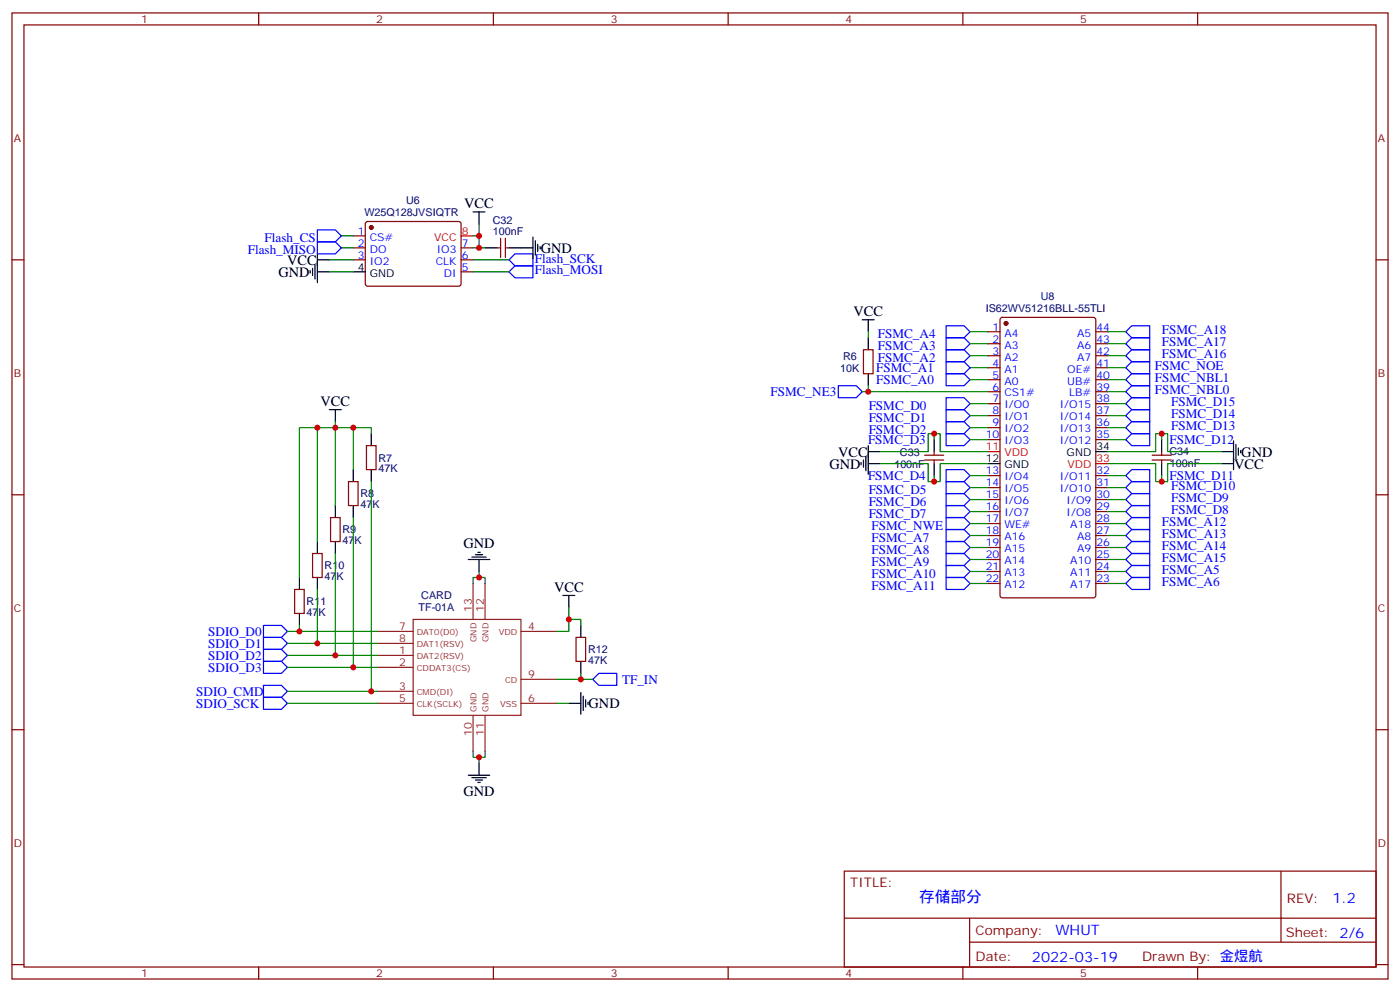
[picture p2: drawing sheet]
<svg xmlns="http://www.w3.org/2000/svg" width="412mm" height="292mm" viewBox="0 0 412 292" stroke-linecap="round" stroke-linejoin="round" font-family="sans-serif">
<g fill="none" stroke="#870000" stroke-width=".35">
<path d="M3.5 3.8h405.4v284.3h-405.4zM7.1 7.3h398.2v277.3h-398.2zM76.2 3.8v3.5M145.3 3.8v3.5M214.5 3.8v3.5M283.6 3.8v3.5M352.8 3.8v3.5M3.5 76.5h3.6M104.1 76.5h3.5M104.1 69.4h3.5M104.1 73h3.5M107.8 65.4l.5-.2h27.1l.4 .7v17.9l-.7 .4h-27.1l-.4-.7v-17.6z"/>
<path d="M135.8 76.5h3.5M135.8 73h3.5M146.4 73h1.1M147.5 70.1v5.7M148.9 73h1M148.9 70.1v5.7M405.3 76.5h3.6M135.8 80h3.5M291 97.6h3.6M294.8 93.6l.5-.2h26.8l.6 .4 .1 81.5-.5 .6-27 .1-.7-.5v-81.4zM322.8 97.6h3.5M254.4 102.9h2.8v7.1h-2.8z"/>
<path d="M291 101.2h3.6M291 104.7h3.6M291 108.2h3.6M291 111.8h3.6M291 115.3h3.6M291 118.8h3.6M322.8 101.2h3.5M322.8 104.7h3.5M322.8 108.2h3.5M322.8 111.8h3.5M322.8 115.3h3.5M322.8 118.8h3.5"/>
<path d="M107.9 131.2h2.9v7h-2.9zM272.3 134h5.7M272.3 135.4h5.7M275.2 132.9v1.1M275.2 135.4v1.1M291 122.3h3.6M291 125.9h3.6M291 129.4h3.6M291 140h3.6M322.8 122.3h3.5M322.8 125.9h3.5M322.8 129.4h3.5"/>
<path d="M322.8 140h3.5M339.4 134h5.6M339.4 135.4h5.6M342.2 132.9v1.1M342.2 135.4v1.1M3.5 145.6h3.6M97.4 152.3h2.8v7.1h-2.8zM102.7 141.7h2.8v7.1h-2.8zM291 143.5h3.6M291 147h3.6M291 150.6h3.6M291 154.1h3.6"/>
<path d="M291 157.6h3.6M322.8 143.5h3.5M322.8 147h3.5M322.8 150.6h3.5M322.8 154.1h3.5M322.8 157.6h3.5M405.3 145.6h3.6M86.8 173.5h2.8v7.1h-2.8zM92.1 162.9h2.8v7.1h-2.8zM291 161.1h3.6M291 164.7h3.6M291 168.2h3.6"/>
<path d="M291 171.7h3.6M322.8 161.1h3.5M322.8 164.7h3.5M322.8 168.2h3.5M322.8 171.7h3.5M169.7 187.6h2.8v7.1h-2.8zM3.5 214.8h3.6M405.3 214.8h3.6M248.7 256.4h156.6v28.2h-156.6zM377.3 256.4v20.9M248.7 270.2h156.5M285.6 277.3h119.6"/>
<path d="M285.6 270.2v14.2M3.5 283.9h3.6M76.2 284.6v3.5M145.3 284.6v3.5M214.5 284.6v3.5M283.6 284.6v3.5M352.8 284.6v3.5M405.3 283.9h3.6"/>
</g>
<g fill="#870000" stroke="#870000" stroke-width=".35">
<circle cx="109.4" cy="67" r=".53"/>
<circle cx="296.3" cy="95.2" r=".53"/>
</g>
<g fill="none" stroke="#000" stroke-width=".35">
<path d="M91.4 79.7v.7M92.1 79v2.1M92.8 77.9v4.2M93.5 76.5h3.5M93.5 74.7v8.5M139.3 62.4h3.6M141.1 62.4v3.5M142.9 73h3.5M149.9 73h7.1M157 69.8v6.3M157.7 70.8v4.3M158.4 71.9v2.1"/>
<path d="M159.1 72.6v.7M93.5 80h3.5M104.1 80h3.5M254 94.1h3.5M255.8 94.1v3.5M255.8 99.4v3.5M255.8 110v3.5M97 120.6h3.5M98.8 120.6v3.5M104.1 138.2v3.5M109.4 127.6v3.6M109.4 138.2v3.5"/>
<path d="M253.6 136.1v.7M254.4 135.4v2.1M255.1 134.3v4.3M255.8 136.5h3.5M255.8 132.9h3.5M255.8 131.2v8.4M275.2 129.4v3.5M275.2 136.5v3.5M291 136.5h3.6M322.8 132.9h3.5M342.2 129.4v3.5M342.2 136.5v3.5"/>
<path d="M359.8 136.5h3.6M359.8 132.9h3.6M363.4 129.8v8.4M364.1 130.8v4.2M364.8 131.9v2.1M365.5 132.6v.7M93.5 159.4v3.5M98.8 148.8v3.5M98.8 159.4v3.5M104.1 148.8v3.5M88.2 170v3.5M93.5 170v3.5"/>
<path d="M137.9 164.7h6.4M139 164h4.2M140.1 163.3h2.1M140.8 162.6h.7M141.1 164.7v3.5M165.8 175.3h3.5M167.6 175.3v3.5M88.2 180.6v3.5M171.1 184.1v3.5M171.1 194.7v3.5M167.6 207h3.5M171.1 203.8v6.4"/>
<path d="M171.8 204.9v4.2M172.5 206v2.1M173.2 206.7v.7M137.9 228.2h6.4M139 228.9h4.2M140.1 229.6h2.1M140.8 230.3h.7M141.1 224.6v3.6"/>
</g>
<path d="M135.8 69.4h3.5M291 132.9h3.6M322.8 136.5h3.5" fill="none" stroke="#f00" stroke-width=".35"/>
<g fill="none" stroke="#00f" stroke-width=".35">
<path d="M93.5 67.7h5.3l1.7 1.7-1.7 1.8h-5.3zM93.5 71.2h5.3l1.7 1.8-1.7 1.7h-5.3zM149.9 76.5l1.8-1.8h5.3v3.5h-5.3zM149.9 80l1.8-1.8h5.3v3.6h-5.3zM278.7 99.4h5.3l1.8 1.8-1.8 1.7h-5.3zM278.7 95.9h5.3l1.8 1.7-1.8 1.8h-5.3zM331.6 97.6l1.8-1.7h5.3v3.5h-5.3zM333.4 99.4h5.3v3.5h-5.3l-1.8-1.7zM246.9 113.5h5.3l1.8 1.8-1.8 1.8h-5.3zM278.7 110h5.3l1.8 1.8-1.8 1.7h-5.3zM278.7 106.5h5.3l1.8 1.7-1.8 1.8h-5.3zM278.7 102.9h5.3l1.8 1.8-1.8 1.8h-5.3z"/>
<path d="M278.7 117.1h5.3l1.8 1.7-1.8 1.8h-5.3zM331.6 104.7l1.8-1.8h5.3v3.6h-5.3zM331.6 111.8l1.8-1.8h5.3v3.5h-5.3zM333.4 106.5h5.3v3.5h-5.3l-1.8-1.8zM333.4 113.5h5.3v3.6h-5.3l-1.8-1.8zM333.4 117.1h5.3v3.5h-5.3l-1.8-1.8zM278.7 120.6h5.3l1.8 1.7-1.8 1.8h-5.3zM278.7 124.1h5.3l1.8 1.8-1.8 1.7h-5.3zM278.7 127.6h5.3l1.8 1.8-1.8 1.8h-5.3zM278.7 138.2h5.3l1.8 1.8-1.8 1.7h-5.3zM331.6 129.4l1.8-1.8h5.3v3.6h-5.3zM331.6 122.3l1.8-1.7h5.3v3.5h-5.3z"/>
<path d="M333.4 138.2h5.3v3.5h-5.3l-1.8-1.7zM333.4 124.1h5.3v3.5h-5.3l-1.8-1.7zM278.7 159.4h5.3l1.8 1.7-1.8 1.8h-5.3zM278.7 155.9h5.3l1.8 1.7-1.8 1.8h-5.3zM278.7 152.3h5.3l1.8 1.8-1.8 1.8h-5.3zM278.7 141.7h5.3l1.8 1.8-1.8 1.8h-5.3zM278.7 145.3h5.3l1.8 1.7-1.8 1.8h-5.3zM278.7 148.8h5.3l1.8 1.8-1.8 1.7h-5.3zM331.6 154.1l1.8-1.8h5.3v3.6h-5.3zM331.6 143.5l1.8-1.8h5.3v3.6h-5.3zM333.4 155.9h5.3v3.5h-5.3l-1.8-1.8zM333.4 148.8h5.3v3.5h-5.3l-1.8-1.7z"/>
<path d="M333.4 145.3h5.3v3.5h-5.3l-1.8-1.8zM278.7 170h5.3l1.8 1.7-1.8 1.8h-5.3zM278.7 166.4h5.3l1.8 1.8-1.8 1.8h-5.3zM278.7 162.9h5.3l1.8 1.8-1.8 1.7h-5.3zM331.6 161.1l1.8-1.7h5.3v3.5h-5.3zM331.6 168.2l1.8-1.8h5.3v3.6h-5.3zM333.4 162.9h5.3v3.5h-5.3l-1.8-1.7zM333.4 170h5.3v3.5h-5.3l-1.8-1.8zM77.6 184.1h5.3l1.8 1.7-1.8 1.8h-5.3zM77.6 187.6h5.3l1.8 1.8-1.8 1.7h-5.3zM77.6 191.1h5.3l1.8 1.8-1.8 1.8h-5.3zM77.6 194.7h5.3l1.8 1.7-1.8 1.8h-5.3z"/>
<path d="M174.6 200l1.8-1.8h5.3v3.5h-5.3zM77.6 201.7h5.3l1.8 1.8-1.8 1.7h-5.3zM77.6 205.2h5.3l1.8 1.8-1.8 1.8h-5.3z"/>
</g>
<g fill="none" stroke="#008700" stroke-width=".35">
<path d="M97 76.5h7.1M100.5 69.4h3.6M100.5 73h3.6M139.3 73h3.6M139.3 69.4h1.8M139.3 76.5h10.6M141.1 65.9v7.1M97 80h7.1M139.3 80h10.6M255.8 97.6v1.8M285.8 97.6h5.2M326.3 97.6h5.3"/>
<path d="M254 115.3h37M255.8 113.5v1.8M285.8 108.2h5.2M285.8 101.2h5.2M285.8 104.7h5.2M285.8 111.8h5.2M285.8 118.8h5.2M326.3 108.2h5.3M326.3 101.2h5.3M326.3 104.7h5.3M326.3 111.8h5.3M326.3 115.3h5.3"/>
<path d="M326.3 118.8h5.3M93.5 125.9h-5.3v44.1M98.8 124.1v1.8h10.6v1.7M104.1 125.9v12.3M259.3 136.5h14.1v5.2h3.5v-5.2h14.1M259.3 132.9h14.1v-5.3h3.5v5.3h14.1M275.2 127.6v1.8M275.2 140v1.7M285.8 122.3h5.2M285.8 125.9h5.2M285.8 129.4h5.2M285.8 140h5.2"/>
<path d="M326.3 136.5h14.1v5.2h3.6v-5.2h15.8M326.3 132.9h14.1v-5.3h3.6v5.3h15.8M326.3 122.3h5.3M326.3 125.9h5.3M326.3 129.4h5.3M326.3 140h5.3M342.2 127.6v1.8M342.2 140v1.7M98.8 148.8v-22.9h-5.3v33.5M104.1 152.3v44.1M109.4 141.7v61.8M285.8 143.5h5.2"/>
<path d="M285.8 147h5.2M285.8 150.6h5.2M285.8 154.1h5.2M285.8 157.6h5.2M326.3 143.5h5.3M326.3 147h5.3M326.3 150.6h5.3M326.3 154.1h5.3M326.3 157.6h5.3M93.5 173.5v15.9M98.8 162.9v30M141.1 168.2v1.8h1.8v1.7"/>
<path d="M141.1 170h-1.8v1.7M167.6 178.8v7h-3.6M285.8 161.1h5.2M285.8 164.7h5.2M285.8 168.2h5.2M285.8 171.7h5.2M326.3 161.1h5.3M326.3 164.7h5.3M326.3 168.2h5.3M326.3 171.7h5.3M84.7 185.8h26.4M84.7 189.4h26.4"/>
<path d="M84.7 192.9h26.4M84.7 196.4h26.4M88.2 184.1v1.7M167.6 182.3h3.5v1.8M171.1 198.2v1.8h-7.1M171.1 200h3.5M84.7 203.5h26.4M84.7 207h26.4M164 207h3.6M139.3 221.1v1.8h1.8M142.9 221.1v1.8h-1.8v1.7"/>
</g>
<g fill="none" stroke="#8c2424" stroke-width=".35">
<path d="M139.3 171.7v10.6M142.9 171.7v10.6M111.1 192.9h10.6M111.1 196.4h10.6M111.1 185.8h10.6M111.1 189.4h10.6M121.7 182.3h31.8v28.2h-31.8zM153.5 185.8h10.5M153.5 200h10.5M111.1 203.5h10.6M111.1 207h10.6M139.3 210.5v10.6"/>
<path d="M142.9 210.5v10.6M153.5 207h10.5"/>
</g>
<g fill="#c00">
<circle cx="141.1" cy="73" r=".88"/>
<circle cx="141.1" cy="69.4" r=".88"/>
<circle cx="275.2" cy="127.6" r=".88"/>
<circle cx="275.2" cy="141.7" r=".88"/>
<circle cx="342.2" cy="127.6" r=".88"/>
<circle cx="342.2" cy="141.7" r=".88"/>
<circle cx="88.2" cy="185.8" r=".88"/>
<circle cx="93.5" cy="189.4" r=".88"/>
<circle cx="98.8" cy="192.9" r=".88"/>
<circle cx="104.1" cy="196.4" r=".88"/>
<circle cx="109.4" cy="203.5" r=".88"/>
<circle cx="104.1" cy="125.9" r=".88"/>
<circle cx="98.8" cy="125.9" r=".88"/>
<circle cx="93.5" cy="125.9" r=".88"/>
<circle cx="141.1" cy="170" r=".88"/>
<circle cx="141.1" cy="222.9" r=".88"/>
<circle cx="167.6" cy="182.3" r=".88"/>
<circle cx="171.1" cy="200" r=".88"/>
<circle cx="255.8" cy="115.3" r=".88"/>
</g>
<text font-size="4.6" fill="#00f" x="270.8" y="265.4">存储部分</text>
<g font-size="4.2">
<text x="136.8" y="61.3">VCC</text>
<text x="84.6" y="77.9">VCC</text>
<text x="159.3" y="74.4">GND</text>
<text x="82" y="81.4">GND</text>
<text x="251.4" y="93">VCC</text>
<text x="94.4" y="119.5">VCC</text>
<text x="244.3" y="137.9">GND</text>
<text x="246.9" y="134.4">VCC</text>
<text x="363.5" y="137.9">VCC</text>
<text x="365.7" y="134.4">GND</text>
<text x="136.5" y="161.4">GND</text>
<text x="163.2" y="174.1">VCC</text>
<text x="173.4" y="208.4">GND</text>
<text x="136.5" y="234.3">GND</text>
</g>
<g font-size="4.2" fill="#00f">
<text x="392.5" y="265.7">1.2</text>
<text x="310.9" y="275.2">WHUT</text>
<text x="304" y="283">2022-03-19</text>
</g>
<g font-size="3.9" fill="#00f">
<text x="77.9" y="71.2">Flash_CS</text>
<text x="73" y="74.7">Flash_MISO</text>
<text x="157.5" y="77.3">Flash_SCK</text>
<text x="157.5" y="80.8">Flash_MOSI</text>
<text x="258.6" y="99.5">FSMC_A4</text>
<text x="342.3" y="98.3">FSMC_A18</text>
<text x="342.3" y="101.8">FSMC_A17</text>
<text x="258.6" y="106.5">FSMC_A2</text>
<text x="258.6" y="103">FSMC_A3</text>
<text x="342.3" y="105.4">FSMC_A16</text>
<text x="258.1" y="113">FSMC_A0</text>
<text x="258.1" y="109.5">FSMC_A1</text>
<text x="340.2" y="108.9">FSMC_NOE</text>
<text x="340.2" y="112.4">FSMC_NBL1</text>
<text x="227" y="116.5">FSMC_NE3</text>
<text x="340.2" y="116">FSMC_NBL0</text>
<text x="345" y="119.5">FSMC_D15</text>
<text x="255.9" y="120.7">FSMC_D0</text>
<text x="255.9" y="124.2">FSMC_D1</text>
<text x="345" y="123">FSMC_D14</text>
<text x="255.7" y="130.7">FSMC_D3</text>
<text x="255.9" y="127.7">FSMC_D2</text>
<text x="344.5" y="130.7">FSMC_D12</text>
<text x="345" y="126.5">FSMC_D13</text>
<text x="255.7" y="141.2">FSMC_D4</text>
<text x="344.5" y="141.2">FSMC_D11</text>
<text x="255.9" y="145.4">FSMC_D5</text>
<text x="255.9" y="148.9">FSMC_D6</text>
<text x="345" y="147.7">FSMC_D9</text>
<text x="345" y="144.2">FSMC_D10</text>
<text x="255.9" y="152.4">FSMC_D7</text>
<text x="256.7" y="155.9">FSMC_NWE</text>
<text x="342.3" y="154.8">FSMC_A12</text>
<text x="345" y="151.2">FSMC_D8</text>
<text x="256.7" y="159.5">FSMC_A7</text>
<text x="342.3" y="158.3">FSMC_A13</text>
<text x="342.3" y="161.8">FSMC_A14</text>
<text x="256.7" y="166.5">FSMC_A9</text>
<text x="256.7" y="163">FSMC_A8</text>
<text x="342.3" y="165.3">FSMC_A15</text>
<text x="256.7" y="170.1">FSMC_A10</text>
<text x="256.7" y="173.6">FSMC_A11</text>
<text x="342.3" y="172.4">FSMC_A6</text>
<text x="342.3" y="168.9">FSMC_A5</text>
<text x="61.4" y="187.1">SDIO_D0</text>
<text x="61.4" y="190.6">SDIO_D1</text>
<text x="61.4" y="194.2">SDIO_D2</text>
<text x="61.4" y="197.7">SDIO_D3</text>
<text x="183.2" y="201.2">TF_IN</text>
<text x="57.8" y="204.7">SDIO_CMD</text>
<text x="57.8" y="208.3">SDIO_SCK</text>
</g>
<g font-size="3.9" fill="#800">
<text x="250.5" y="261">TITLE:</text>
<text x="379.1" y="265.7">REV:</text>
<text x="287.4" y="275.2">Company:</text>
<text x="378.7" y="275.8">Sheet: 2/6</text>
<text x="287.4" y="282.9">Date:</text>
<text x="336.4" y="282.9">Drawn By: 金煜航</text>
</g>
<g font-size="3.2" fill="#800">
<text x="41.6" y="6.8">1</text>
<text x="110.8" y="6.8">2</text>
<text x="179.9" y="6.8">3</text>
<text x="249.1" y="6.8">4</text>
<text x="318.2" y="6.8">5</text>
<text x="4.1" y="41.9">A</text>
<text x="405.9" y="41.9">A</text>
<text x="4.1" y="111.1">B</text>
<text x="405.9" y="111.1">B</text>
<text x="4.1" y="180.2">C</text>
<text x="405.9" y="180.2">C</text>
<text x="4.1" y="249.3">D</text>
<text x="405.9" y="249.3">D</text>
<text x="41.6" y="287.6">1</text>
<text x="110.8" y="287.6">2</text>
<text x="179.9" y="287.6">3</text>
<text x="249.1" y="287.6">4</text>
<text x="318.2" y="287.6">5</text>
</g>
<g font-size="3.2" fill="#000080">
<text x="119.6" y="60">U6</text>
<text x="107.3" y="63.5">W25Q128JVSIQTR</text>
<text x="145.2" y="65.9">C32</text>
<text x="145.1" y="69.1">100nF</text>
<text x="306.6" y="88.2">U8</text>
<text x="290.4" y="91.7">IS62WV51216BLL-55TLI</text>
<text x="248.4" y="105.8">R6</text>
<text x="247.5" y="109.4">10K</text>
<text x="111.5" y="135.8">R7</text>
<text x="263.4" y="137.6">100nF</text>
<text x="265.1" y="134.1">C33</text>
<text x="344.5" y="134.1">C34</text>
<text x="344.6" y="137.6">100nF</text>
<text x="111.5" y="139">47K</text>
<text x="106.2" y="149.6">47K</text>
<text x="106.2" y="146.4">R8</text>
<text x="100.9" y="160.2">47K</text>
<text x="100.9" y="157">R9</text>
<text x="95.6" y="167.6">R10</text>
<text x="95.6" y="170.8">47K</text>
<text x="90.3" y="178.2">R11</text>
<text x="123.3" y="179.9">TF-01A</text>
<text x="124.1" y="176.4">CARD</text>
<text x="90.3" y="181.4">47K</text>
<text x="173.2" y="195.5">47K</text>
<text x="173.2" y="192.3">R12</text>
</g>
<g font-size="3.2" fill="#00f">
<text x="105.4" y="69.1">1</text>
<text x="108.9" y="70.8">CS#</text>
<text x="105.4" y="72.6">2</text>
<text x="105.4" y="76.1">3</text>
<text x="108.9" y="74.4">DO</text>
<text x="108.9" y="77.9">IO2</text>
<text x="128.3" y="77.9">CLK</text>
<text x="128.7" y="74.4">IO3</text>
<text x="136" y="76.1">6</text>
<text x="136" y="72.6">7</text>
<text x="130.7" y="81.4">DI</text>
<text x="136" y="79.7">5</text>
<text x="292.4" y="97.3">1</text>
<text x="292.4" y="100.8">2</text>
<text x="295.9" y="99.1">A4</text>
<text x="317.3" y="99.1">A5</text>
<text x="323" y="100.8">43</text>
<text x="323" y="97.3">44</text>
<text x="292.4" y="104.4">3</text>
<text x="292.4" y="107.9">4</text>
<text x="295.9" y="102.6">A3</text>
<text x="295.9" y="106.1">A2</text>
<text x="317.3" y="106.1">A7</text>
<text x="317.3" y="102.6">A6</text>
<text x="323" y="107.9">41</text>
<text x="323" y="104.4">42</text>
<text x="292.4" y="111.4">5</text>
<text x="295.9" y="109.6">A1</text>
<text x="295.9" y="113.2">A0</text>
<text x="314.4" y="109.6">OE#</text>
<text x="314.4" y="113.2">UB#</text>
<text x="323" y="111.4">40</text>
<text x="292.4" y="114.9">6</text>
<text x="292.4" y="118.5">7</text>
<text x="295.9" y="116.7">CS1#</text>
<text x="314.9" y="116.7">LB#</text>
<text x="323" y="118.5">38</text>
<text x="323" y="114.9">39</text>
<text x="292.4" y="122">8</text>
<text x="292.4" y="125.5">9</text>
<text x="295.9" y="120.2">I/O0</text>
<text x="295.9" y="123.8">I/O1</text>
<text x="312.2" y="123.8">I/O14</text>
<text x="312.2" y="120.2">I/O15</text>
<text x="323" y="125.5">36</text>
<text x="323" y="122">37</text>
<text x="290.4" y="129">10</text>
<text x="295.9" y="127.3">I/O2</text>
<text x="295.9" y="130.8">I/O3</text>
<text x="312.2" y="130.8">I/O12</text>
<text x="312.2" y="127.3">I/O13</text>
<text x="323" y="129">35</text>
<text x="290.4" y="139.6">13</text>
<text x="290.4" y="143.2">14</text>
<text x="295.9" y="141.4">I/O4</text>
<text x="312.2" y="141.4">I/O11</text>
<text x="323" y="143.2">31</text>
<text x="323" y="139.6">32</text>
<text x="290.4" y="146.7">15</text>
<text x="295.9" y="144.9">I/O5</text>
<text x="295.9" y="148.4">I/O6</text>
<text x="312.2" y="144.9">I/O10</text>
<text x="314.2" y="148.4">I/O9</text>
<text x="323" y="146.7">30</text>
<text x="290.4" y="150.2">16</text>
<text x="290.4" y="153.7">17</text>
<text x="295.9" y="152">I/O7</text>
<text x="295.9" y="155.5">WE#</text>
<text x="314.2" y="152">I/O8</text>
<text x="315.3" y="155.5">A18</text>
<text x="323" y="153.7">28</text>
<text x="323" y="150.2">29</text>
<text x="290.4" y="157.3">18</text>
<text x="290.4" y="160.8">19</text>
<text x="295.9" y="159">A16</text>
<text x="317.3" y="159">A8</text>
<text x="323" y="160.8">26</text>
<text x="323" y="157.3">27</text>
<text x="290.4" y="164.3">20</text>
<text x="290.4" y="167.9">21</text>
<text x="295.9" y="162.6">A15</text>
<text x="295.9" y="166.1">A14</text>
<text x="315.3" y="166.1">A10</text>
<text x="317.3" y="162.6">A9</text>
<text x="323" y="167.9">24</text>
<text x="323" y="164.3">25</text>
<text x="290.4" y="171.4">22</text>
<text x="295.9" y="169.6">A13</text>
<text x="295.9" y="173.1">A12</text>
<text x="315.3" y="173.1">A17</text>
<text x="315.3" y="169.6">A11</text>
<text x="323" y="171.4">23</text>
</g>
<g font-size="3.2" fill="#f00">
<text x="127.9" y="70.8">VCC</text>
<text x="136" y="69.1">8</text>
<text x="290.4" y="132.6">11</text>
<text x="295.9" y="134.3">VDD</text>
<text x="314.4" y="137.9">VDD</text>
<text x="323" y="136.1">33</text>
</g>
<g font-size="3.2">
<text x="105.4" y="79.7">4</text>
<text x="108.9" y="81.4">GND</text>
<text x="290.4" y="136.1">12</text>
<text x="295.9" y="137.9">GND</text>
<text x="314.2" y="134.3">GND</text>
<text x="323" y="132.6">34</text>
</g>
<g font-size="3.2" fill="#8d2323">
<text x="117.6" y="185.5">7</text>
<text x="139" y="180.2" transform="rotate(-90 139 180.2)">13</text>
<text x="142.5" y="180.2" transform="rotate(-90 142.5 180.2)">12</text>
<text x="155.6" y="185.5">4</text>
<text x="117.6" y="189">8</text>
<text x="117.6" y="192.5">1</text>
<text x="117.6" y="196.1">2</text>
<text x="117.6" y="203.1">3</text>
<text x="155.6" y="199.6">9</text>
<text x="117.6" y="206.7">5</text>
<text x="155.6" y="206.7">6</text>
<text x="139" y="216.7" transform="rotate(-90 139 216.7)">10</text>
<text x="142.5" y="216.7" transform="rotate(-90 142.5 216.7)">11</text>
</g>
<g font-size="2.5" fill="#8d2323">
<text x="122.8" y="186.9">DAT0(D0)</text>
<text x="122.8" y="190.4">DAT1(RSV)</text>
<text x="140.4" y="189" transform="rotate(-90 140.4 189)">GND</text>
<text x="143.9" y="189" transform="rotate(-90 143.9 189)">GND</text>
<text x="146.9" y="186.9">VDD</text>
<text x="122.8" y="194">DAT2(RSV)</text>
<text x="122.8" y="197.5">CDDAT3(CS)</text>
<text x="148.8" y="201">CD</text>
<text x="122.8" y="204.5">CMD(DI)</text>
<text x="122.8" y="208.1">CLK(SCLK)</text>
<text x="140.4" y="209.5" transform="rotate(-90 140.4 209.5)">GND</text>
<text x="143.9" y="209.5" transform="rotate(-90 143.9 209.5)">GND</text>
<text x="147.3" y="208.1">VSS</text>
</g>
</svg>
